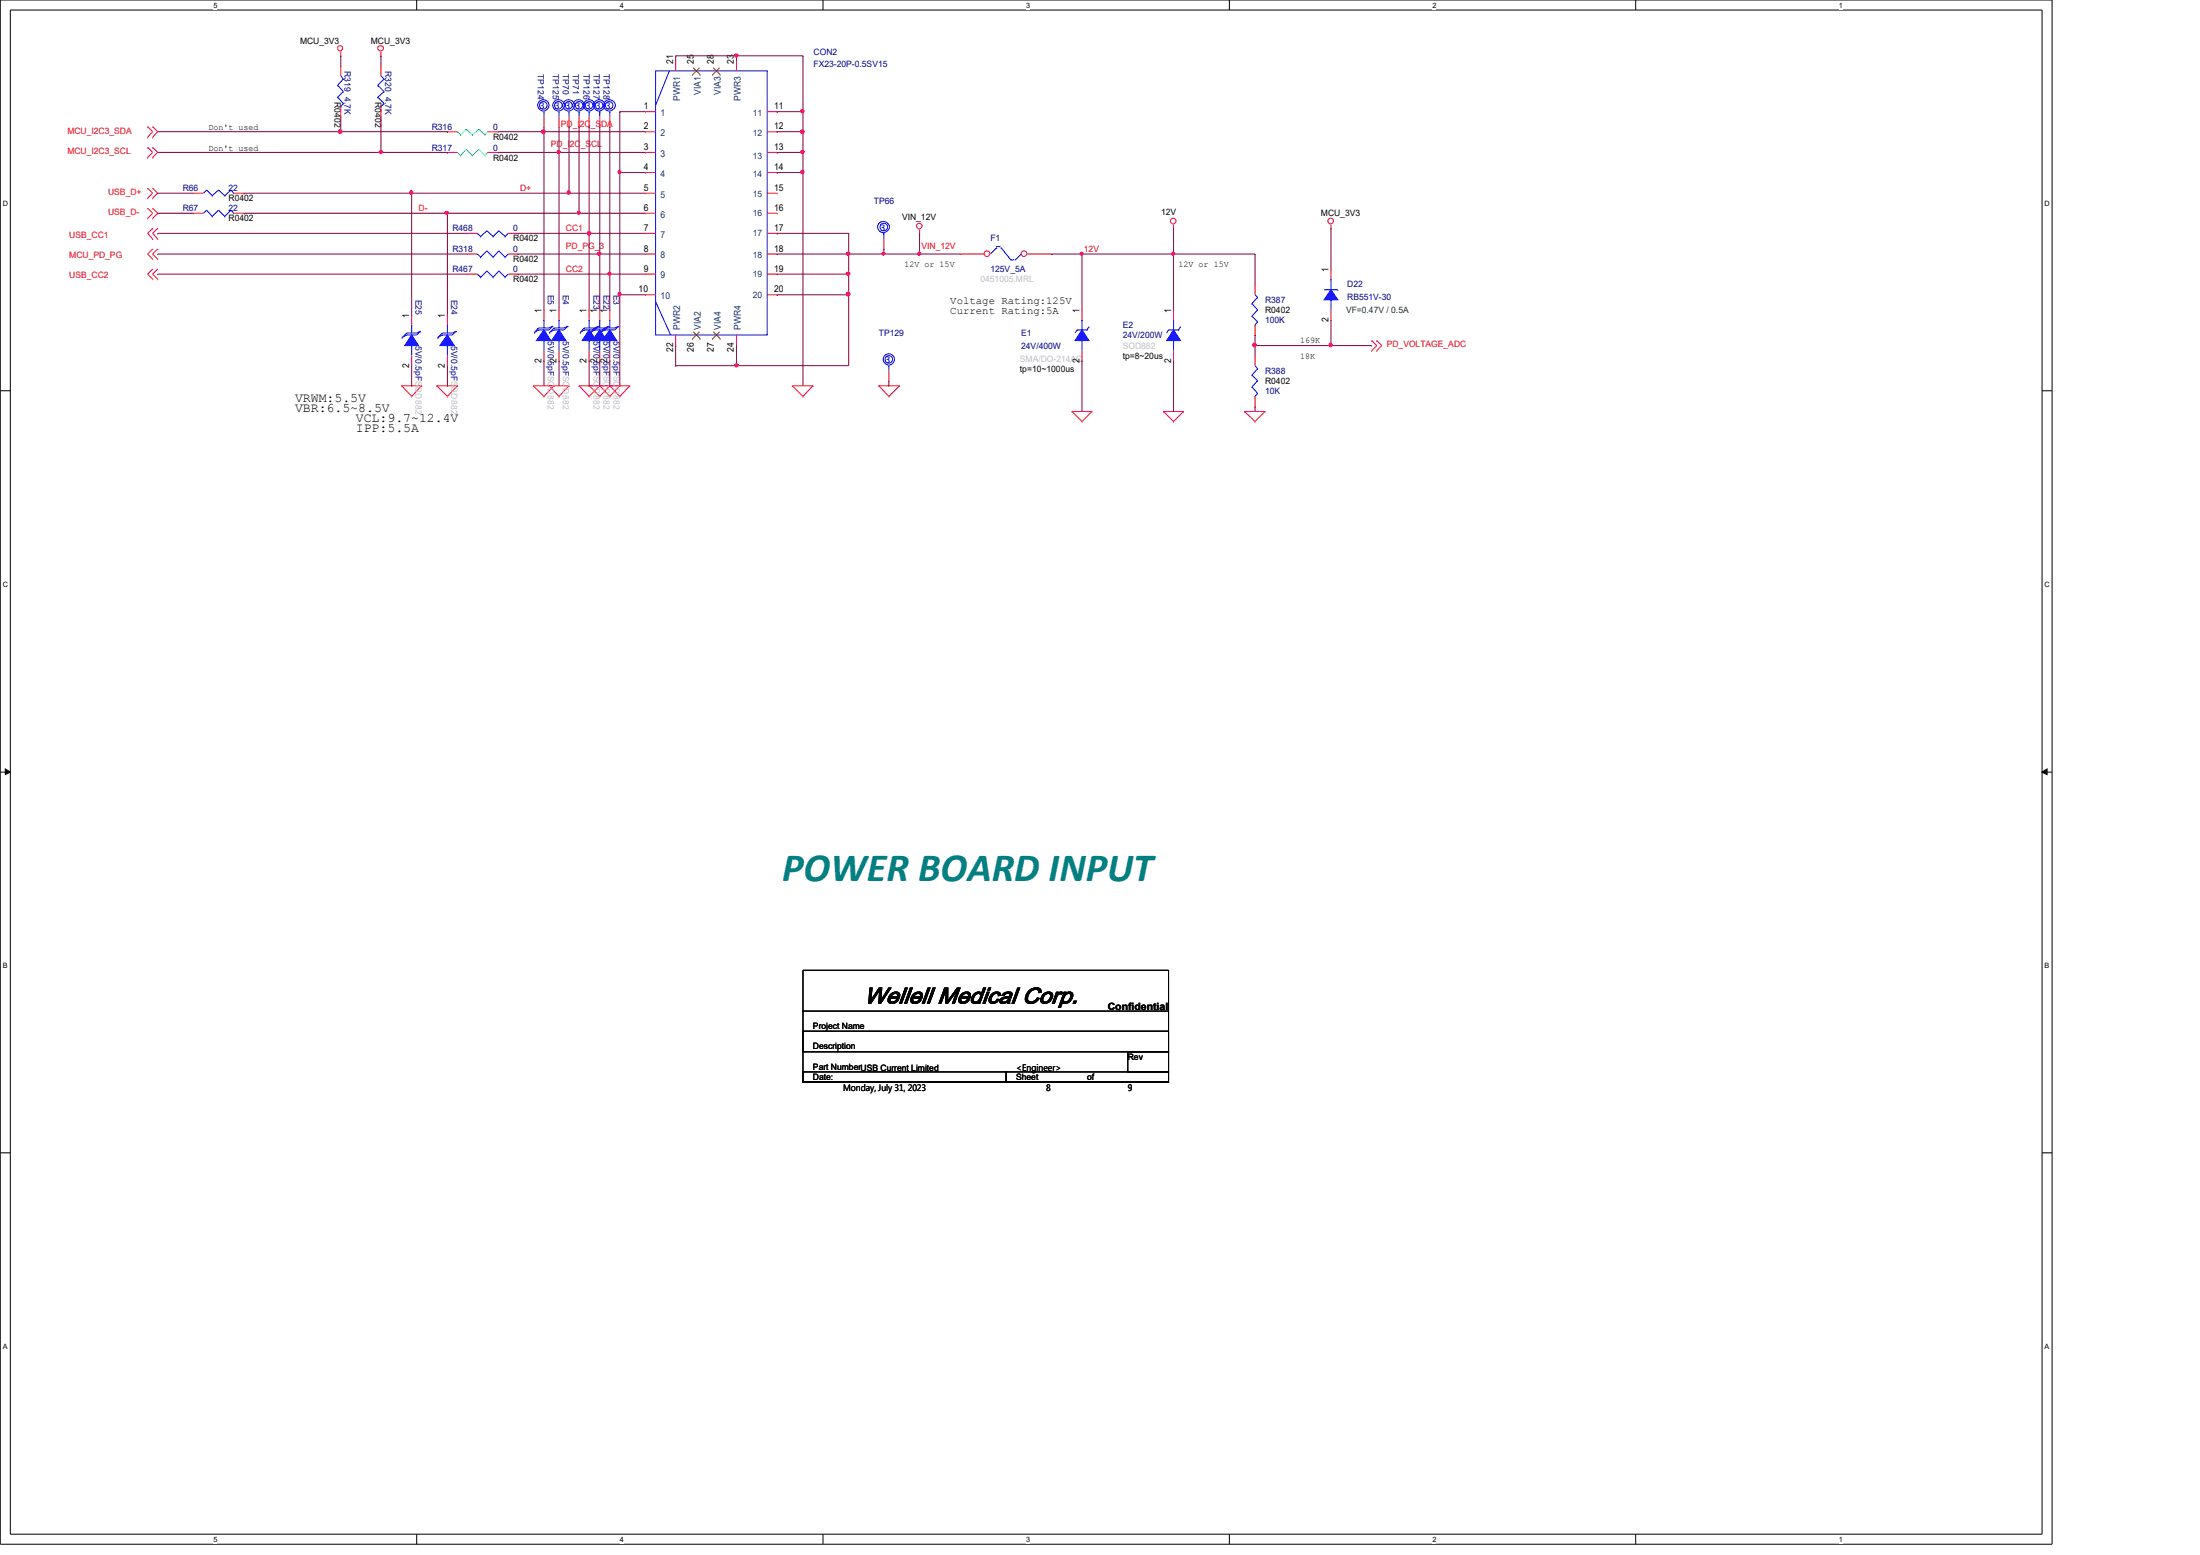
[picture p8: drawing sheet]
<svg xmlns="http://www.w3.org/2000/svg" width="297mm" height="210mm" viewBox="0 0 297 210" stroke-linecap="round" stroke-linejoin="round" font-family="sans-serif">
<path d="M0 0h277.1v208.4h-277.1zM1.4 1.4h274.3v205.7h-274.3z" fill="none" stroke="#000" stroke-width=".14"/>
<g fill="#fff">
<path d="M28.8 .2h.5v1.1h-.5z"/>
<path d="M28.8 207.3h.5v1.1h-.5z"/>
</g>
<path d="M56.3 0v1.4M56.3 207.1v1.3" fill="none" stroke="#000" stroke-width=".14"/>
<g fill="#fff">
<path d="M83.7 .2h.5v1.1h-.5z"/>
<path d="M83.7 207.3h.5v1.1h-.5z"/>
</g>
<path d="M111.1 0v1.4M111.1 207.1v1.3" fill="none" stroke="#000" stroke-width=".14"/>
<g fill="#fff">
<path d="M138.6 .2h.5v1.1h-.5z"/>
<path d="M138.6 207.3h.5v1.1h-.5z"/>
</g>
<path d="M166 0v1.4M166 207.1v1.3" fill="none" stroke="#000" stroke-width=".14"/>
<g fill="#fff">
<path d="M193.4 .2h.5v1.1h-.5z"/>
<path d="M193.4 207.3h.5v1.1h-.5z"/>
</g>
<path d="M220.8 0v1.4M220.8 207.1v1.3" fill="none" stroke="#000" stroke-width=".14"/>
<g fill="#fff">
<path d="M248.3 .2h.5v1.1h-.5z"/>
<path d="M248.3 207.3h.5v1.1h-.5z"/>
<path d="M.4 27h.6v1.1h-.6z"/>
<path d="M276.1 27h.5v1.1h-.5z"/>
<path d="M.4 78.4h.6v1.1h-.6z"/>
<path d="M276.1 78.4h.5v1.1h-.5z"/>
</g>
<path d="M0 52.7h1.4M275.7 52.7h1.4" fill="none" stroke="#000" stroke-width=".14"/>
<g fill="#fff">
<path d="M.4 129.9h.6v1.1h-.6z"/>
<path d="M276.1 129.9h.5v1.1h-.5z"/>
</g>
<path d="M0 104.2h1.4M.7 103.8l.7 .4-.7 .4zM275.7 104.2l.7-.4v.8zM275.7 104.2h1.4" fill="none" stroke="#000" stroke-width=".14"/>
<path d="M.7 103.8l.7 .4-.7 .4zM275.7 104.2l.7-.4v.8z" fill="#000"/>
<g fill="#fff">
<path d="M.4 181.3h.6v1.1h-.6z"/>
<path d="M276.1 181.3h.5v1.1h-.5z"/>
</g>
<g fill="none" stroke="#000" stroke-width=".14">
<path d="M108.4 139.2h49.4v2.8h-49.4zM108.4 136.5h.1M108.4 136.5h49.4M157.8 131h.1M157.8 131h-49.4v15M157.8 131v15M0 155.6h1.4M108.4 144.7h27.4v1.3h-27.4zM108.4 146h.1M108.4 146h49.4M135.8 144.7h22v1.3h-22zM152.3 142h5.5v2.7h-5.5z"/>
<path d="M157.8 146h.1M275.7 155.6h1.4"/>
</g>
<g fill="none" stroke="#f00" stroke-width=".14">
<path d="M19.9 19.9h.1M19.9 17.1h.1M19.9 18.5h.1M19.9 19.9l.7 .7-.7 .7M19.9 17.1l.7 .7-.7 .7M20.6 19.9h.1M20.6 18.5h.1M20.6 17.1h.1M20.6 19.9l.7 .7-.7 .7M20.6 17.1l.7 .7-.7 .7M46 7.5h.1M46 6.9v.6"/>
<path d="M51.4 7.5h.1M51.4 6.9v.6M19.9 25.4h.1M19.9 26.8h.1M19.9 28.1h.1M19.9 29.5h.1M19.9 21.3h.1M19.9 25.4l.7 .7-.7 .7M19.9 28.1l.7 .7-.7 .7M20.6 26.8h.1M20.6 25.4h.1M20.6 29.5h.1"/>
<path d="M20.6 28.1h.1M20.6 21.3h.1M20.6 33.6h.1M20.6 35h.1M20.6 30.8h.1M20.6 32.3h.1M20.6 36.3h.1M20.6 37.7h.1M20.6 25.4l.7 .7-.7 .7M20.6 28.1l.7 .7-.7 .7M20.6 33.6l-.7 .7 .7 .7M20.6 30.8l-.7 .7 .7 .8"/>
<path d="M20.6 36.3l-.7 .7 .7 .7M21.3 33.6h.1M21.3 35h.1M21.3 30.8h.1M21.3 32.3h.1M21.3 36.3h.1M21.3 37.7h.1M21.3 33.6l-.7 .7 .7 .7M21.3 30.8l-.7 .7 .7 .8M21.3 36.3l-.7 .7 .7 .7M26.1 28.8h.1M26.1 28.8h1.4"/>
<path d="M31.5 28.8h1.5M33 28.8h.1M63.1 31.5h.1M63.1 31.5h1.4M68.6 31.5h1.4M70 31.5h.1M124.2 31.5h.1M124.2 31v.5M158.5 30.8h.1M158.5 30.3v.5M179.7 30.8h.1M179.7 30.3v.5"/>
<path d="M54.2 52.1h.1M54.2 52.1h2.7M54.2 52.1l1.4 1.4M55.6 53.5h.1M56.9 52.1h.1M56.9 52.1l-1.3 1.4M59 52.1h.1M59 52.1h2.8M59 52.1l1.4 1.4M60.4 53.5h.1M61.8 52.1h.1M61.8 52.1l-1.4 1.4"/>
<path d="M72 52.1h.1M72 52.1h4.8M72 52.1l1.4 1.4M73.4 53.5h.1M74.1 52.1h.1M74.1 52.1l1.4 1.4M74.8 52.1h.1M74.8 52.1l-1.4 1.4M75.5 53.5h.1M76.8 52.1h.1M76.8 52.1l-1.3 1.4M78.2 52.1h.1"/>
<path d="M78.2 52.1h6.8M78.2 52.1l1.3 1.4M79.5 52.1h.1M79.5 53.5h.1M79.5 52.1l1.5 1.4M81 52.1h.1M81 53.5h.1M81 52.1l1.3 1.4M81 52.1l-1.5 1.4M82.3 52.1h.1M82.3 53.5h.1M82.3 52.1l1.4 1.4"/>
<path d="M82.3 52.1l-1.3 1.4M83.7 53.5h.1M83.7 52.1h.1M83.7 52.1l-1.4 1.4M85 52.1h.1M85 52.1l-1.3 1.4M107 52.1h.1M107 52.1h2.8M107 52.1l1.4 1.4M108.4 53.5h.1M109.8 52.1h.1M109.8 52.1l-1.4 1.4"/>
<path d="M118.7 52.1h.1M118.7 52.1h2.8M118.7 52.1l1.3 1.4M120 53.5h.1M121.5 52.1h.1M121.5 52.1l-1.5 1.4M144.7 55.5h.1M144.7 55.5h2.7M144.7 55.5l1.4 1.4M146.1 56.9h.1M147.4 55.5h.1M147.4 55.5l-1.3 1.4"/>
<path d="M157.1 55.5h.1M157.1 55.5h2.7M157.1 55.5l1.4 1.4M158.5 56.9h.1M159.8 55.5h.1M159.8 55.5l-1.3 1.4M168 55.5h.1M168 55.5h2.8M168 55.5l1.5 1.4M169.5 56.9h.1M170.8 55.5h.1M170.8 55.5l-1.3 1.4"/>
<path d="M185.2 47.3h.1M185.2 46h.1M185.2 46l.7 .7-.7 .6M185.9 47.3h.1M185.9 46h.1M185.9 46l.7 .7-.7 .6"/>
<circle cx="45.9" cy="6.5" r=".35"/>
<circle cx="51.4" cy="6.5" r=".37"/>
<circle cx="124.1" cy="30.5" r=".38"/>
<circle cx="158.4" cy="29.8" r=".38"/>
<circle cx="179.7" cy="29.8" r=".38"/>
</g>
<g fill="none" stroke="#00f" stroke-width=".14">
<path d="M27.9 28.4h.1M27.9 28.4l-.4 .4M27.9 28.4l.8 .8M28.7 29.2h.1M29.5 28.4h.1M29.5 28.4l-.8 .8M29.5 28.4l.8 .8M30.3 29.2h.1M31.2 28.4h.1M31.2 28.4l-.9 .8M31.2 28.4l.3 .4M31.5 28.8h.1"/>
<path d="M64.5 31.5h.1M64.5 31.5l.4 .4M64.9 31.9h.1M65.7 31.2h.1M65.7 31.2l.9 .7M65.7 31.2l-.8 .7M66.6 31.9h.1M67.3 31.2h.1M67.3 31.2l.9 .7M67.3 31.2l-.7 .7M68.2 31.9h.1M68.6 31.5l-.4 .4"/>
<path d="M55.6 46.7h.1M55.6 46.7v1.3"/>
</g>
<path d="M55.6 45.2l.9 1.5h-1.9z" fill-rule="evenodd" fill="#00f"/>
<g fill="none" stroke="#00f" stroke-width=".14">
<path d="M75.5 15.1h.1M75.5 15.1v.6M54.3 45.6h.1M54.9 45.2h.1M54.9 45h.1M54.9 45.2l-.6 .4M54.9 45l-.6 .6M55.6 45.2l.9 1.5h-1.9zM55.6 43.9h.1M55.6 43.9v1.1M56.8 44.7h.1M56.8 44.7l-.5 .5h-1.4"/>
<path d="M56.8 44.7l-.5 .3h-1.4M157.8 44.5h.1M157.8 44.5l-.3 .5M157.8 44.5h1.3M158.5 46h.1M158.5 43.2h.1M158.5 43.2v1.3M158.5 46v1.3M159.1 44.5h.1M159.4 44.1h.1M159.4 44.1l-.3 .4"/>
<circle cx="75.4" cy="14.2" r=".52"/>
<circle cx="75.5" cy="14.2" r=".79"/>
</g>
<path d="M75.5 17.1h.1M75.5 15.7v1.4M55.6 49.4h.1M55.6 42.5h.1M55.6 42.5v1.4M55.6 48v1.4" fill="none" stroke="#f00" stroke-width=".14"/>
<path d="M158.5 44.5l.9 1.5h-1.9z" fill-rule="evenodd" fill="#00f"/>
<g fill="none" stroke="#00f" stroke-width=".14">
<path d="M88.5 9.6h15.1v35.6h-15.1zM88.5 14.2h.1M90.4 9.6l-1.9 4.6M134.5 33.4l.2-.1 .4 .1M134.6 33.4h.1M134.6 33.4l-.9 .9M135.2 33.4h.1M135.2 33.4l1.3 1.7M136.5 35l.2 .1 .2-.1M137.9 34.3h.1M137.9 34.3l-.9 .8M169.5 39.8l.3 .3"/>
<path d="M88.5 40.7h.1M88.5 40.7l2 4.5M158.5 44.5l.9 1.5h-1.9zM169 41h.1M169 42.7h.1M169 41l.8 .8M169 42.7l.8 .7M169.5 43.9h.1M169.8 40.1h.1M169.8 41.8h.1M169.8 43.4h.1M169.8 40.1l-.8 .9"/>
<path d="M169.8 41.8l-.8 .9M169.8 43.4l-.3 .5"/>
</g>
<g fill="none" stroke="#f00" stroke-width=".14">
<path d="M87.2 17.8h.1M87.2 15.1h.1M87.2 17.8h1.3M87.2 15.1h1.3M91.2 8.2h.1M91.2 8.2v1.4M94 9.6h.1M96.7 9.6h.1M99.4 8.2h.1M99.4 8.2v1.4M103.6 17.8h1.3M103.6 15.1h1.3"/>
<path d="M104.9 17.8h.1M104.9 15.1h.1M87.2 39.8h.1M87.2 37h.1M87.2 34.3h.1M87.2 31.5h.1M87.2 28.8h.1M87.2 26.1h.1M87.2 23.3h.1M87.2 20.6h.1M87.2 39.8h1.3M87.2 37h1.3"/>
<path d="M87.2 34.3h1.3M87.2 31.5h1.3M87.2 28.8h1.3M87.2 26.1h1.3M87.2 23.3h1.3M87.2 20.6h1.3M103.6 39.8h1.3M103.6 37h1.3M103.6 34.3h1.3M103.6 31.5h1.3M103.6 28.8h1.3M103.6 26.1h1.3"/>
<path d="M103.6 23.3h1.3M103.6 20.6h1.3M104.9 39.8h.1M104.9 37h.1M104.9 34.3h.1M104.9 31.5h.1M104.9 28.8h.1M104.9 26.1h.1M104.9 23.3h.1M104.9 20.6h.1M169.5 38.4h.1M169.5 38.4v1.4"/>
<path d="M91.2 46.7h.1M91.2 45.2v1.5M94 45.2h.1M96.7 45.2h.1M99.4 46.7h.1M99.4 45.2v1.5M158.5 48.7h.1M158.5 41.8h.1M158.5 41.8v1.4M158.5 47.3v1.4M169.5 45.2h.1M169.5 43.9v1.3"/>
</g>
<g fill="none" stroke="#804000" stroke-width=".14">
<path d="M93.5 10.1h.1M93.6 9.1l.9 1M94.4 9.1l-.9 1M94.5 10.1h.1M96.2 10.1h.1M96.3 9.1l.9 1M97.2 9.1l-1 1M97.2 10.1h.1M93.5 45.7h.1M93.6 44.8l.9 .9M94.4 44.8l-.9 .9M94.5 45.7h.1"/>
<path d="M96.2 45.7h.1M96.3 44.8l.9 .9M97.2 44.8l-1 .9M97.2 45.7h.1"/>
</g>
<circle cx="133.3" cy="34.2" r=".38" fill="#fff"/>
<g fill="none" stroke="#f00" stroke-width=".14">
<path d="M129.7 34.3h.1M129.7 34.3h3.2"/>
<circle cx="133.3" cy="34.2" r=".38"/>
</g>
<circle cx="138.3" cy="34.2" r=".38" fill="#fff"/>
<g fill="none" stroke="#f00" stroke-width=".14">
<path d="M46 8.9h.1M46 15.7h.1M46 8.9v1.3M46 14.4v1.3M76.8 17.1h.1M76.8 15.7v1.4M26.1 26.1h.1M26.1 26.1h1.4M31.5 26.1h1.5M33 26.1h.1M60.4 20.6h.1M60.4 20.6h1.4"/>
<path d="M65.8 20.6h1.5M67.3 20.6h.1M138.7 34.3h3.3M142 34.3h.1M169.5 48h.1M169.5 54.9h.1M169.5 48v1.4M169.5 53.5v1.4"/>
<circle cx="138.3" cy="34.2" r=".38"/>
</g>
<path d="M61.8 20.6h.1M61.8 20.6l.4 .4M62.2 21h.1M62.9 20.2h.1M62.9 20.2l.9 .8M62.9 20.2l-.7 .8M63.8 21h.1M64.6 20.2h.1M64.6 20.2l.9 .8M64.6 20.2l-.8 .8M65.5 21h.1M65.8 20.6l-.3 .4" fill="none" stroke="#00ff80" stroke-width=".14"/>
<g fill="none" stroke="#00f" stroke-width=".14">
<path d="M45.6 11.5h.1M45.6 13.1h.1M45.6 11.5l.8 .9M45.6 13.1l.8 .9M46 14.4h.1M46 10.2l.4 .5M46.4 10.7h.1M46.4 12.4h.1M46.4 14h.1M46.4 10.7l-.8 .8M46.4 12.4l-.8 .7M46.4 14l-.4 .4"/>
<path d="M76.8 15.1h.1M76.8 15.1v.6M27.9 25.7h.1M27.9 25.7l-.4 .4M27.9 25.7l.8 .7M28.7 26.4h.1M29.5 25.7h.1M29.5 25.7l-.8 .7M29.5 25.7l.8 .7M30.3 26.4h.1M31.2 25.7h.1M31.2 25.7l-.9 .7"/>
<path d="M31.2 25.7l.3 .4M31.5 26.1h.1M178.8 39.1h1.8M179.7 37.7h.1M179.7 37.7v1.4M180.6 39.1h.1M169 50.6h.1M169 52.2h.1M169 50.6l.8 .8M169 52.2l.8 .9M169.5 53.5h.1M169.5 49.4l.3 .4"/>
<path d="M169.8 49.8h.1M169.8 51.4h.1M169.8 53.1h.1M169.8 49.8l-.8 .8M169.8 51.4l-.8 .8M169.8 53.1l-.3 .4M179.7 40.5h.1M179.7 40.5v1.3"/>
<circle cx="76.8" cy="14.2" r=".5"/>
<circle cx="76.8" cy="14.2" r=".79"/>
</g>
<path d="M179.7 39.1l.9 1.4h-1.8z" fill-rule="evenodd" fill="#00f"/>
<path d="M179.7 39.1l.9 1.4h-1.8zM82.3 46h.1M82.3 46v1.3" fill="none" stroke="#00f" stroke-width=".14"/>
<path d="M179.7 36.3h.1M179.7 36.3v1.4M179.7 43.2h.1M179.7 41.8v1.4" fill="none" stroke="#f00" stroke-width=".14"/>
<path d="M82.3 44.5l1 1.5h-2z" fill-rule="evenodd" fill="#00f"/>
<g fill="none" stroke="#00f" stroke-width=".14">
<path d="M79.5 15.1h.1M79.5 15.1v.6M73.4 46h.1M73.4 46v1.3M81.1 44.9h.1M81.7 44.5h.1M81.7 44.3h.1M81.7 44.5l-.6 .4M81.7 44.3l-.6 .6M82.3 44.5l1 1.5h-2zM82.3 43.2h.1M82.3 43.2v1.1"/>
<path d="M83.5 44h.1M83.5 44l-.5 .5h-1.3M83.5 44l-.5 .3h-1.3M120 49.4h.1M120 49.4v.6"/>
<circle cx="79.5" cy="14.2" r=".52"/>
<circle cx="79.5" cy="14.2" r=".75"/>
<circle cx="120" cy="48.5" r=".52"/>
<circle cx="120" cy="48.5" r=".75"/>
</g>
<path d="M79.5 17.1h.1M79.5 15.7v1.4M82.3 48.7h.1M82.3 41.8h.1M82.3 41.8v1.4M82.3 47.3v1.4M120 51.4h.1M120 50v1.4" fill="none" stroke="#f00" stroke-width=".14"/>
<path d="M73.4 44.5l1 1.5h-2z" fill-rule="evenodd" fill="#00f"/>
<g fill="none" stroke="#00f" stroke-width=".14">
<path d="M60.4 46.7h.1M60.4 46.7v1.3M72.2 44.9h.1M72.7 44.5h.1M72.7 44.3h.1M72.7 44.5l-.5 .4M72.7 44.3l-.5 .6M73.4 44.5l1 1.5h-2zM73.4 43.2h.1M73.4 43.2v1.1M74.6 44h.1M74.6 44l-.5 .5h-1.4"/>
<path d="M74.6 44l-.5 .3h-1.4"/>
</g>
<path d="M73.4 48.7h.1M73.4 41.8h.1M73.4 41.8v1.4M73.4 47.3v1.4" fill="none" stroke="#f00" stroke-width=".14"/>
<path d="M60.4 45.2l.9 1.5h-1.9z" fill-rule="evenodd" fill="#00f"/>
<g fill="none" stroke="#00f" stroke-width=".14">
<path d="M78.2 15.1h.1M78.2 15.1v.6M59.1 45.6h.1M59.7 45.2h.1M59.7 45h.1M59.7 45.2l-.6 .4M59.7 45l-.6 .6M60.4 45.2l.9 1.5h-1.9zM60.4 43.9h.1M60.4 43.9v1.1M61.6 44.7h.1M61.6 44.7l-.5 .5h-1.4"/>
<path d="M61.6 44.7l-.5 .3h-1.4M81 46h.1M81 46v1.3"/>
<circle cx="78.2" cy="14.2" r=".79"/>
<circle cx="78.2" cy="14.2" r=".52"/>
</g>
<path d="M78.2 17.1h.1M78.2 15.7v1.4M60.4 49.4h.1M60.4 42.5h.1M60.4 42.5v1.4M60.4 48v1.4" fill="none" stroke="#f00" stroke-width=".14"/>
<path d="M81 44.5l.9 1.5h-1.9z" fill-rule="evenodd" fill="#00f"/>
<g fill="none" stroke="#00f" stroke-width=".14">
<path d="M119.3 31.5h.1M119.3 31.5v.8M75.5 46h.1M75.5 46v1.3M79.7 44.9h.1M80.3 44.5h.1M80.3 44.3h.1M80.3 44.5l-.6 .4M80.3 44.3l-.6 .6M81 44.5l.9 1.5h-1.9zM81 43.2h.1M81 43.2v1.1"/>
<path d="M82.2 44h.1M82.2 44l-.5 .5h-1.4M82.2 44l-.5 .3h-1.4"/>
<circle cx="119.3" cy="30.6" r=".79"/>
<circle cx="119.3" cy="30.6" r=".52"/>
</g>
<path d="M119.3 33.6h.1M119.3 32.3v1.3M81 48.7h.1M81 41.8h.1M81 41.8v1.4M81 47.3v1.4" fill="none" stroke="#f00" stroke-width=".14"/>
<path d="M75.5 44.5l.9 1.5h-1.9z" fill-rule="evenodd" fill="#00f"/>
<g fill="none" stroke="#00f" stroke-width=".14">
<path d="M51 11.5h.1M51 13.1h.1M51 11.5l.9 .9M51 13.1l.9 .9M51.4 14.4h.1M51.4 10.2l.5 .5M51.9 10.7h.1M51.9 12.4h.1M51.9 14h.1M51.9 10.7l-.9 .8M51.9 12.4l-.9 .7M51.9 14l-.5 .4"/>
<path d="M81 15.1h.1M81 15.1v.6M82.3 15.1h.1M82.3 15.1v.6M64.5 37h.1M64.5 34.3h.1M64.5 37l.4 .4M64.5 34.3l.4 .4M64.9 37.4h.1M64.9 34.7h.1M65.7 36.6h.1M65.7 33.9h.1"/>
<path d="M65.7 36.6l.9 .8M65.7 36.6l-.8 .8M65.7 33.9l.9 .8M65.7 33.9l-.8 .8M66.6 37.4h.1M66.6 34.7h.1M67.3 36.6h.1M67.3 33.9h.1M67.3 36.6l.9 .8M67.3 36.6l-.7 .8M67.3 33.9l.9 .8M67.3 33.9l-.7 .8"/>
<path d="M68.2 37.4h.1M68.2 34.7h.1M68.6 37l-.4 .4M68.6 34.3l-.4 .4M74.2 44.9h.1M74.8 44.5h.1M74.8 44.3h.1M74.8 44.5l-.6 .4M74.8 44.3l-.6 .6M75.5 44.5l.9 1.5h-1.9zM75.5 43.2h.1M75.5 43.2v1.1"/>
<path d="M76.7 44h.1M76.7 44l-.5 .5h-1.4M76.7 44l-.5 .3h-1.4M145.4 44.5h.1M145.4 44.5h1.4M145.4 44.5l-.2 .5M146.1 46h.1M146.1 43.2h.1M146.1 43.2v1.3M146.1 46v1.3M146.8 44.5h.1M147 44.1h.1"/>
<path d="M147 44.1l-.2 .4"/>
<circle cx="80.9" cy="14.2" r=".52"/>
<circle cx="80.9" cy="14.2" r=".75"/>
<circle cx="82.2" cy="14.2" r=".52"/>
<circle cx="82.3" cy="14.2" r=".79"/>
</g>
<g fill="none" stroke="#f00" stroke-width=".14">
<path d="M51.4 8.9h.1M51.4 15.7h.1M51.4 8.9v1.3M51.4 14.4v1.3M60.4 17.8h.1M60.4 17.8h1.4M65.8 17.8h1.5M67.3 17.8h.1M81 17.1h.1M81 15.7v1.4M82.3 17.1h.1M82.3 15.7v1.4"/>
<path d="M63.1 37h.1M63.1 34.3h.1M63.1 37h1.4M63.1 34.3h1.4M68.6 37h1.4M68.6 34.3h1.4M70 37h.1M70 34.3h.1M75.5 48.7h.1M75.5 41.8h.1M75.5 41.8v1.4M75.5 47.3v1.4"/>
</g>
<path d="M61.8 17.8h.1M61.8 17.8l.4 .4M62.2 18.2h.1M62.9 17.4h.1M62.9 17.4l.9 .8M62.9 17.4l-.7 .8M63.8 18.2h.1M64.6 17.4h.1M64.6 17.4l.9 .8M64.6 17.4l-.8 .8M65.5 18.2h.1M65.8 17.8l-.3 .4" fill="none" stroke="#00ff80" stroke-width=".14"/>
<path d="M146.1 44.5l.9 1.5h-1.8z" fill-rule="evenodd" fill="#00f"/>
<g fill="none" stroke="#00f" stroke-width=".14">
<path d="M73.4 15.1h.1M73.4 15.1v.6M79.5 46h.1M79.5 46v1.3M146.1 44.5l.9 1.5h-1.8z"/>
<circle cx="73.3" cy="14.2" r=".52"/>
<circle cx="73.4" cy="14.2" r=".75"/>
</g>
<path d="M73.4 17.1h.1M73.4 15.7v1.4M146.1 48.7h.1M146.1 41.8h.1M146.1 41.8v1.4M146.1 47.3v1.4" fill="none" stroke="#f00" stroke-width=".14"/>
<path d="M79.5 44.5l1.1 1.5h-2z" fill-rule="evenodd" fill="#00f"/>
<path d="M78.4 44.9h.1M78.9 44.5h.1M78.9 44.3h.1M78.9 44.5l-.5 .4M78.9 44.3l-.5 .6M79.5 44.5l1.1 1.5h-2zM79.5 43.2h.1M79.5 43.2v1.1M80.8 44h.1M80.8 44l-.5 .5h-1.4M80.8 44l-.5 .3h-1.4" fill="none" stroke="#00f" stroke-width=".14"/>
<path d="M79.5 48.7h.1M79.5 41.8h.1M79.5 41.8v1.4M79.5 47.3v1.4" fill="none" stroke="#f00" stroke-width=".14"/>
<g fill="none" stroke="#800040" stroke-width=".14">
<path d="M83.7 15.1h.1M83.7 15.1v24.7M83.7 15.1h3.5M21.3 26.1h.1M21.3 28.8h.1M21.3 26.1h4.8M21.3 28.8h4.8M33 26.1h.1M33 28.8h.1M33 26.1h22.6M33 28.8h27.4M83.7 23.3h.1"/>
<path d="M83.7 23.3h3.5"/>
</g>
<path d="M83.5 39.5h.3l.1 .2-.3 .3-.2-.3z" fill-rule="evenodd" fill="#f0f"/>
<path d="M83.5 39.5h.3l.1 .2-.3 .3-.2-.3z" fill="none" stroke="#f0f" stroke-width=".14"/>
<path d="M83.5 23.1h.3l.1 .1-.1 .2-.2 .1-.1-.1z" fill-rule="evenodd" fill="#f0f"/>
<path d="M83.5 23.1h.3l.1 .1-.1 .2-.2 .1-.1-.1z" fill="none" stroke="#f0f" stroke-width=".14"/>
<path d="M70 34.3h.1M70 34.3h11M83.7 39.8h.1M83.7 39.8h3.5M83.7 39.8v12.3" fill="none" stroke="#800040" stroke-width=".14"/>
<path d="M80.7 34.1l.2-.1 .2 .2-.2 .3-.2-.1z" fill-rule="evenodd" fill="#f0f"/>
<path d="M80.7 34.1l.2-.1 .2 .2-.2 .3-.2-.1z" fill="none" stroke="#f0f" stroke-width=".14"/>
<path d="M104.9 15.1h.1M104.9 15.1h3.5" fill="none" stroke="#800040" stroke-width=".14"/>
<path d="M108.1 14.9l.2-.1 .3 .2-.3 .2-.2-.1z" fill-rule="evenodd" fill="#f0f"/>
<path d="M108.1 14.9l.2-.1 .3 .2-.3 .2-.2-.1z" fill="none" stroke="#f0f" stroke-width=".14"/>
<path d="M104.9 17.8h.1M108.4 15.1h.1M108.4 15.1v2.7h-3.5" fill="none" stroke="#800040" stroke-width=".14"/>
<path d="M108.1 17.6l.2-.1 .3 .3-.3 .2-.2-.1z" fill-rule="evenodd" fill="#f0f"/>
<path d="M108.1 17.6l.2-.1 .3 .3-.3 .2-.2-.1z" fill="none" stroke="#f0f" stroke-width=".14"/>
<path d="M108.4 17.8h.1M108.4 17.8v2.8h-3.5M104.9 20.6h.1" fill="none" stroke="#800040" stroke-width=".14"/>
<path d="M108.1 20.4l.2-.1 .3 .2-.3 .2-.2-.1z" fill-rule="evenodd" fill="#f0f"/>
<path d="M108.1 20.4l.2-.1 .3 .2-.3 .2-.2-.1z" fill="none" stroke="#f0f" stroke-width=".14"/>
<path d="M104.9 23.3h.1M108.4 20.6h.1M108.4 20.6v2.7h-3.5" fill="none" stroke="#800040" stroke-width=".14"/>
<path d="M108.1 23.1l.2-.1 .3 .2-.3 .3-.2-.1z" fill-rule="evenodd" fill="#f0f"/>
<path d="M108.1 23.1l.2-.1 .3 .2-.3 .3-.2-.1z" fill="none" stroke="#f0f" stroke-width=".14"/>
<path d="M104.9 34.3h.1M104.9 34.3h9.7M108.4 23.3h.1M108.4 23.3v28.8" fill="none" stroke="#800040" stroke-width=".14"/>
<path d="M114.3 34.1l.2-.1 .3 .2-.3 .3-.2-.1z" fill-rule="evenodd" fill="#f0f"/>
<path d="M114.3 34.1l.2-.1 .3 .2-.3 .3-.2-.1z" fill="none" stroke="#f0f" stroke-width=".14"/>
<path d="M104.9 37h.1M104.9 37h9.7M91.2 46.7h.1M91.2 49.4h.1M91.2 46.7v2.7M91.2 49.4h8.2" fill="none" stroke="#800040" stroke-width=".14"/>
<path d="M114.3 36.8l.2-.1 .3 .2-.3 .3-.2-.1z" fill-rule="evenodd" fill="#f0f"/>
<path d="M114.3 36.8l.2-.1 .3 .2-.3 .3-.2-.1z" fill="none" stroke="#f0f" stroke-width=".14"/>
<path d="M104.9 39.8h.1M114.6 37h.1M114.6 37v2.8h-9.7" fill="none" stroke="#800040" stroke-width=".14"/>
<path d="M114.3 39.6l.2-.1 .3 .2-.3 .3-.2-.1z" fill-rule="evenodd" fill="#f0f"/>
<path d="M114.3 39.6l.2-.1 .3 .2-.3 .3-.2-.1z" fill="none" stroke="#f0f" stroke-width=".14"/>
<path d="M114.6 39.8h.1M114.6 39.8v9.6h-15.2M99.4 46.7h.1M99.4 49.4h.1M99.4 46.7v2.7" fill="none" stroke="#800040" stroke-width=".14"/>
<path d="M99.2 49.2l.2-.1 .3 .2-.3 .2-.2-.1z" fill-rule="evenodd" fill="#f0f"/>
<path d="M99.2 49.2l.2-.1 .3 .2-.3 .2-.2-.1z" fill="none" stroke="#f0f" stroke-width=".14"/>
<path d="M91.2 7.5h.1M91.2 7.5v.7M91.2 7.5h17.2M99.4 7.5h.1M99.4 7.5v.7M108.4 7.5h.1M108.4 7.5v7.6M104.9 31.5h.1M104.9 31.5h9.7M114.6 31.5h.1M114.6 31.5v2.8" fill="none" stroke="#800040" stroke-width=".14"/>
<path d="M99.2 7.3h.2l.3 .2-.3 .2-.2-.1z" fill-rule="evenodd" fill="#f0f"/>
<path d="M99.2 7.3h.2l.3 .2-.3 .2-.2-.1z" fill="none" stroke="#f0f" stroke-width=".14"/>
<path d="M67.3 17.8h6.1M73.4 17.8h.1" fill="none" stroke="#800040" stroke-width=".14"/>
<path d="M73.1 17.6l.3-.1 .2 .3-.2 .2-.2-.1z" fill-rule="evenodd" fill="#f0f"/>
<path d="M73.1 17.6l.3-.1 .2 .3-.2 .2-.2-.1z" fill="none" stroke="#f0f" stroke-width=".14"/>
<path d="M67.3 20.6h8.2M75.5 20.6h.1" fill="none" stroke="#800040" stroke-width=".14"/>
<path d="M75.3 20.4h.3v.1v.1l-.2 .1-.1-.1z" fill-rule="evenodd" fill="#f0f"/>
<path d="M75.3 20.4h.3v.1v.1l-.2 .1-.1-.1z" fill="none" stroke="#f0f" stroke-width=".14"/>
<path d="M21.3 17.8h24.7M46 17.8h.1" fill="none" stroke="#800040" stroke-width=".14"/>
<path d="M45.7 17.6l.2-.1 .3 .3-.3 .2-.2-.1z" fill-rule="evenodd" fill="#f0f"/>
<path d="M45.7 17.6l.2-.1 .3 .3-.3 .2-.2-.1z" fill="none" stroke="#f0f" stroke-width=".14"/>
<path d="M21.3 20.6h30.1M51.4 20.6h.1" fill="none" stroke="#800040" stroke-width=".14"/>
<path d="M51.2 20.4l.2-.1 .3 .2-.3 .2-.2-.1z" fill-rule="evenodd" fill="#f0f"/>
<path d="M51.2 20.4l.2-.1 .3 .2-.3 .2-.2-.1z" fill="none" stroke="#f0f" stroke-width=".14"/>
<path d="M21.3 34.3h.1M21.3 34.3h41.8M124.2 31.5h.1M124.2 34.3h.1M124.2 34.3h5.5M124.2 31.5v2.8M142 34.3h.1M142 34.3h16.5M146.1 34.3h.1M158.5 34.3h.1M158.5 34.3v7.5" fill="none" stroke="#800040" stroke-width=".14"/>
<path d="M158.2 34.1h.3l.1 .1-.1 .2-.1 .1-.2-.1z" fill-rule="evenodd" fill="#f0f"/>
<path d="M158.2 34.1h.3l.1 .1-.1 .2-.1 .1-.2-.1z" fill="none" stroke="#f0f" stroke-width=".14"/>
<path d="M55.6 26.1h.1M55.6 26.1h21.2M146.1 48.7h.1M146.1 48.7v6.8M158.5 48.7h.1M158.5 48.7v6.8" fill="none" stroke="#800040" stroke-width=".14"/>
<path d="M76.6 25.8h.3l.1 .2-.3 .2-.1-.2z" fill-rule="evenodd" fill="#f0f"/>
<path d="M76.6 25.8h.3l.1 .2-.3 .2-.1-.2z" fill="none" stroke="#f0f" stroke-width=".14"/>
<path d="M55.4 25.8h.3v.2l-.2 .2-.2-.2z" fill-rule="evenodd" fill="#f0f"/>
<path d="M55.4 25.8h.3v.2l-.2 .2-.2-.2z" fill="none" stroke="#f0f" stroke-width=".14"/>
<path d="M146.1 34.3h.1M146.1 34.3v7.5" fill="none" stroke="#800040" stroke-width=".14"/>
<path d="M145.9 34.1h.3l.1 .1-.1 .2-.2 .1-.1-.1z" fill-rule="evenodd" fill="#f0f"/>
<path d="M145.9 34.1h.3l.1 .1-.1 .2-.2 .1-.1-.1z" fill="none" stroke="#f0f" stroke-width=".14"/>
<path d="M114.6 34.3h.1M114.6 34.3h9.6M119.3 33.6h.1M119.3 34.3h.1M119.3 33.6v.7M158.5 30.8h.1M158.5 30.8v3.5" fill="none" stroke="#800040" stroke-width=".14"/>
<path d="M124 34.1h.2l.1 .1-.1 .2-.1 .1-.1-.1z" fill-rule="evenodd" fill="#f0f"/>
<path d="M124 34.1h.2l.1 .1-.1 .2-.1 .1-.1-.1z" fill="none" stroke="#f0f" stroke-width=".14"/>
<path d="M119.1 34.1h.3l.1 .1-.1 .2-.2 .1-.1-.1z" fill-rule="evenodd" fill="#f0f"/>
<path d="M119.1 34.1h.3l.1 .1-.1 .2-.2 .1-.1-.1z" fill="none" stroke="#f0f" stroke-width=".14"/>
<g fill="none" stroke="#800040" stroke-width=".14">
<path d="M73.4 17.8h.1M73.4 17.8h13.8M60.4 28.8h.1M60.4 28.8v13.7M60.4 28.8h17.8M75.5 20.6h.1M75.5 20.6h11.7M73.4 48.7h.1M73.4 48.7v3.4M75.5 48.7h.1M75.5 48.7v3.4M82.3 48.7h.1"/>
<path d="M82.3 48.7v3.4"/>
</g>
<path d="M78 28.6h.3l.1 .1-.1 .2-.2 .1-.1-.1z" fill-rule="evenodd" fill="#f0f"/>
<path d="M78 28.6h.3l.1 .1-.1 .2-.2 .1-.1-.1z" fill="none" stroke="#f0f" stroke-width=".14"/>
<path d="M60.1 28.6l.2-.1 .3 .2-.3 .3-.2-.1z" fill-rule="evenodd" fill="#f0f"/>
<path d="M60.1 28.6l.2-.1 .3 .2-.3 .3-.2-.1z" fill="none" stroke="#f0f" stroke-width=".14"/>
<path d="M55.6 26.1h.1M55.6 26.1v16.4M158.5 34.3h.1M158.5 34.3h11M169.5 34.3h.1M169.5 34.3v4.1M169.5 54.9h.1M169.5 45.2h.1M169.5 45.2v1.5h10.2M169.5 54.9v.6M179.7 46.7h.1" fill="none" stroke="#800040" stroke-width=".14"/>
<path d="M169.1 46.4l.3-.1 .2 .3-.2 .2-.2-.1z" fill-rule="evenodd" fill="#f0f"/>
<path d="M169.1 46.4l.3-.1 .2 .3-.2 .2-.2-.1z" fill="none" stroke="#f0f" stroke-width=".14"/>
<path d="M179.5 46.4h.3l.1 .2-.3 .2-.2-.2z" fill-rule="evenodd" fill="#f0f"/>
<path d="M179.5 46.4h.3l.1 .2-.3 .2-.2-.2z" fill="none" stroke="#f0f" stroke-width=".14"/>
<path d="M21.3 31.5h.1M21.3 37h.1M21.3 31.5h41.8M21.3 37h41.8M70 31.5h.1M70 31.5h9.5M169.5 46.7h.1M169.5 46.7v1.3" fill="none" stroke="#800040" stroke-width=".14"/>
<path d="M79.3 31.4l.2-.2 .3 .3-.3 .2h-.1z" fill-rule="evenodd" fill="#f0f"/>
<path d="M79.3 31.4l.2-.2 .3 .3-.3 .2h-.1z" fill="none" stroke="#f0f" stroke-width=".14"/>
<path d="M70 37h.1M70 37h12.3" fill="none" stroke="#800040" stroke-width=".14"/>
<path d="M82.1 36.8h.3l.1 .1-.1 .2-.1 .1-.2-.1z" fill-rule="evenodd" fill="#f0f"/>
<path d="M82.1 36.8h.3l.1 .1-.1 .2-.1 .1-.2-.1z" fill="none" stroke="#f0f" stroke-width=".14"/>
<g fill="none" stroke="#800040" stroke-width=".14">
<path d="M46 7.5h.1M46 17.8h.1M46 7.5v1.4M46 15.7v2.1M46 17.8h14.4M51.4 7.5h.1M51.4 7.5v1.4M51.4 15.7v4.9M60.4 17.8h.1M73.4 17.8h.1M73.4 17.1v24.7M75.5 17.1v24.7"/>
<path d="M76.8 17.1h.1M76.8 17.1v9M78.2 17.1h.1M78.2 17.1v11.7M79.5 17.1h.1M79.5 17.1v24.7M81 17.1h.1M81 17.1v24.7M82.3 17.1h.1M82.3 17.1v24.7M51.4 20.6h.1M51.4 20.6h9"/>
<path d="M60.4 20.6h.1M75.5 20.6h.1M76.8 26.1h.1M76.8 26.1h10.4M78.2 28.8h.1M78.2 28.8h9M79.5 31.5h.1M79.5 31.5h7.7M81 34.3h.1M81 34.3h6.2M82.3 37h.1M82.3 37h4.9"/>
<path d="M114.6 34.3h.1M114.6 34.3v2.7M179.7 30.8h.1M179.7 30.8v5.5M55.6 52.1h.1M55.6 49.4v2.7M60.4 52.1h.1M60.4 49.4v2.7M79.5 48.7h.1M79.5 48.7v3.4M81 48.7h.1M81 48.7v3.4"/>
<path d="M120 52.1h.1M120 51.4v.7M179.7 46.7h.1M179.7 43.2v3.5M179.7 46.7h5.5M185.2 46.7h.1"/>
</g>
<path d="M83.5 39.5h.3l.1 .2-.3 .3-.2-.3z" fill-rule="evenodd" fill="#f0f"/>
<path d="M83.5 39.5h.3l.1 .2-.3 .3-.2-.3z" fill="none" stroke="#f0f" stroke-width=".14"/>
<path d="M83.5 23.1h.3l.1 .1-.1 .2-.2 .1-.1-.1z" fill-rule="evenodd" fill="#f0f"/>
<path d="M83.5 23.1h.3l.1 .1-.1 .2-.2 .1-.1-.1z" fill="none" stroke="#f0f" stroke-width=".14"/>
<path d="M80.7 34.1l.2-.1 .2 .2-.2 .3-.2-.1z" fill-rule="evenodd" fill="#f0f"/>
<path d="M80.7 34.1l.2-.1 .2 .2-.2 .3-.2-.1z" fill="none" stroke="#f0f" stroke-width=".14"/>
<path d="M108.1 14.9l.2-.1 .3 .2-.3 .2-.2-.1z" fill-rule="evenodd" fill="#f0f"/>
<path d="M108.1 14.9l.2-.1 .3 .2-.3 .2-.2-.1z" fill="none" stroke="#f0f" stroke-width=".14"/>
<path d="M108.1 17.6l.2-.1 .3 .3-.3 .2-.2-.1z" fill-rule="evenodd" fill="#f0f"/>
<path d="M108.1 17.6l.2-.1 .3 .3-.3 .2-.2-.1z" fill="none" stroke="#f0f" stroke-width=".14"/>
<path d="M108.1 20.4l.2-.1 .3 .2-.3 .2-.2-.1z" fill-rule="evenodd" fill="#f0f"/>
<path d="M108.1 20.4l.2-.1 .3 .2-.3 .2-.2-.1z" fill="none" stroke="#f0f" stroke-width=".14"/>
<path d="M108.1 23.1l.2-.1 .3 .2-.3 .3-.2-.1z" fill-rule="evenodd" fill="#f0f"/>
<path d="M108.1 23.1l.2-.1 .3 .2-.3 .3-.2-.1z" fill="none" stroke="#f0f" stroke-width=".14"/>
<path d="M114.3 34.1l.2-.1 .3 .2-.3 .3-.2-.1z" fill-rule="evenodd" fill="#f0f"/>
<path d="M114.3 34.1l.2-.1 .3 .2-.3 .3-.2-.1z" fill="none" stroke="#f0f" stroke-width=".14"/>
<path d="M114.3 36.8l.2-.1 .3 .2-.3 .3-.2-.1z" fill-rule="evenodd" fill="#f0f"/>
<path d="M114.3 36.8l.2-.1 .3 .2-.3 .3-.2-.1z" fill="none" stroke="#f0f" stroke-width=".14"/>
<path d="M114.3 39.6l.2-.1 .3 .2-.3 .3-.2-.1z" fill-rule="evenodd" fill="#f0f"/>
<path d="M114.3 39.6l.2-.1 .3 .2-.3 .3-.2-.1z" fill="none" stroke="#f0f" stroke-width=".14"/>
<path d="M99.2 49.2l.2-.1 .3 .2-.3 .2-.2-.1z" fill-rule="evenodd" fill="#f0f"/>
<path d="M99.2 49.2l.2-.1 .3 .2-.3 .2-.2-.1z" fill="none" stroke="#f0f" stroke-width=".14"/>
<path d="M99.2 7.3h.2l.3 .2-.3 .2-.2-.1z" fill-rule="evenodd" fill="#f0f"/>
<path d="M99.2 7.3h.2l.3 .2-.3 .2-.2-.1z" fill="none" stroke="#f0f" stroke-width=".14"/>
<path d="M73.1 17.6l.3-.1 .2 .3-.2 .2-.2-.1z" fill-rule="evenodd" fill="#f0f"/>
<path d="M73.1 17.6l.3-.1 .2 .3-.2 .2-.2-.1z" fill="none" stroke="#f0f" stroke-width=".14"/>
<path d="M75.3 20.4h.3v.1v.1l-.2 .1-.1-.1z" fill-rule="evenodd" fill="#f0f"/>
<path d="M75.3 20.4h.3v.1v.1l-.2 .1-.1-.1z" fill="none" stroke="#f0f" stroke-width=".14"/>
<path d="M45.7 17.6l.2-.1 .3 .3-.3 .2-.2-.1z" fill-rule="evenodd" fill="#f0f"/>
<path d="M45.7 17.6l.2-.1 .3 .3-.3 .2-.2-.1z" fill="none" stroke="#f0f" stroke-width=".14"/>
<path d="M51.2 20.4l.2-.1 .3 .2-.3 .2-.2-.1z" fill-rule="evenodd" fill="#f0f"/>
<path d="M51.2 20.4l.2-.1 .3 .2-.3 .2-.2-.1z" fill="none" stroke="#f0f" stroke-width=".14"/>
<path d="M158.2 34.1h.3l.1 .1-.1 .2-.1 .1-.2-.1z" fill-rule="evenodd" fill="#f0f"/>
<path d="M158.2 34.1h.3l.1 .1-.1 .2-.1 .1-.2-.1z" fill="none" stroke="#f0f" stroke-width=".14"/>
<path d="M76.6 25.8h.3l.1 .2-.3 .2-.1-.2z" fill-rule="evenodd" fill="#f0f"/>
<path d="M76.6 25.8h.3l.1 .2-.3 .2-.1-.2z" fill="none" stroke="#f0f" stroke-width=".14"/>
<path d="M55.4 25.8h.3v.2l-.2 .2-.2-.2z" fill-rule="evenodd" fill="#f0f"/>
<path d="M55.4 25.8h.3v.2l-.2 .2-.2-.2z" fill="none" stroke="#f0f" stroke-width=".14"/>
<path d="M145.9 34.1h.3l.1 .1-.1 .2-.2 .1-.1-.1z" fill-rule="evenodd" fill="#f0f"/>
<path d="M145.9 34.1h.3l.1 .1-.1 .2-.2 .1-.1-.1z" fill="none" stroke="#f0f" stroke-width=".14"/>
<path d="M124 34.1h.2l.1 .1-.1 .2-.1 .1-.1-.1z" fill-rule="evenodd" fill="#f0f"/>
<path d="M124 34.1h.2l.1 .1-.1 .2-.1 .1-.1-.1z" fill="none" stroke="#f0f" stroke-width=".14"/>
<path d="M119.1 34.1h.3l.1 .1-.1 .2-.2 .1-.1-.1z" fill-rule="evenodd" fill="#f0f"/>
<path d="M119.1 34.1h.3l.1 .1-.1 .2-.2 .1-.1-.1z" fill="none" stroke="#f0f" stroke-width=".14"/>
<path d="M78 28.6h.3l.1 .1-.1 .2-.2 .1-.1-.1z" fill-rule="evenodd" fill="#f0f"/>
<path d="M78 28.6h.3l.1 .1-.1 .2-.2 .1-.1-.1z" fill="none" stroke="#f0f" stroke-width=".14"/>
<path d="M60.1 28.6l.2-.1 .3 .2-.3 .3-.2-.1z" fill-rule="evenodd" fill="#f0f"/>
<path d="M60.1 28.6l.2-.1 .3 .2-.3 .3-.2-.1z" fill="none" stroke="#f0f" stroke-width=".14"/>
<path d="M169.1 46.4l.3-.1 .2 .3-.2 .2-.2-.1z" fill-rule="evenodd" fill="#f0f"/>
<path d="M169.1 46.4l.3-.1 .2 .3-.2 .2-.2-.1z" fill="none" stroke="#f0f" stroke-width=".14"/>
<path d="M179.5 46.4h.3l.1 .2-.3 .2-.2-.2z" fill-rule="evenodd" fill="#f0f"/>
<path d="M179.5 46.4h.3l.1 .2-.3 .2-.2-.2z" fill="none" stroke="#f0f" stroke-width=".14"/>
<path d="M79.3 31.4l.2-.2 .3 .3-.3 .2h-.1z" fill-rule="evenodd" fill="#f0f"/>
<path d="M79.3 31.4l.2-.2 .3 .3-.3 .2h-.1z" fill="none" stroke="#f0f" stroke-width=".14"/>
<path d="M82.1 36.8h.3l.1 .1-.1 .2-.1 .1-.2-.1z" fill-rule="evenodd" fill="#f0f"/>
<path d="M82.1 36.8h.3l.1 .1-.1 .2-.1 .1-.2-.1z" fill="none" stroke="#f0f" stroke-width=".14"/>
<text font-size="5.4" fill="#008080" x="105.6" y="119">POWER BOARD INPUT</text>
<text font-size="3.1" x="116.7" y="135.4">W ellellM ed icalC orp.</text>
<g font-size="1.8">
<text x="39.8" y="55.6">VBR:6.5~8.5V</text>
<text x="39.8" y="54.3">VRWM:5.5V</text>
<text x="48" y="58.3">IPP:5.5A</text>
<text x="48" y="57">VCL:9.7~12.4V</text>
</g>
<g font-size="1.4" fill="#00f">
<text x="72.9" y="14.6">3</text>
<text x="74.9" y="14.6">3</text>
<text x="76.3" y="14.6">3</text>
<text x="77.7" y="14.6">3</text>
<text x="79" y="14.6">3</text>
<text x="80.4" y="14.6">3</text>
<text x="81.7" y="14.6">3</text>
<text x="118.8" y="31.2">3</text>
<text x="119.5" y="48.9">3</text>
</g>
<g font-size="1.4">
<text x="128.3" y="41.1">Voltage Rating:125V</text>
<text x="128.3" y="42.4">Current Rating:5A</text>
<text x="149.6" y="136.4">Confidential</text>
</g>
<g font-size="1.3">
<text x="90.9" y="8.6" transform="rotate(-90 90.9 8.6)">21</text>
<text x="93.7" y="8.6" transform="rotate(-90 93.7 8.6)">25</text>
<text x="96.4" y="8.6" transform="rotate(-90 96.4 8.6)">28</text>
<text x="99.1" y="8.6" transform="rotate(-90 99.1 8.6)">23</text>
<text x="86.9" y="17.4">2</text>
<text x="86.9" y="14.7">1</text>
<text x="104.5" y="17.4">12</text>
<text x="104.5" y="14.7">11</text>
<text x="86.9" y="22.9">4</text>
<text x="86.9" y="20.2">3</text>
<text x="104.5" y="22.9">14</text>
<text x="104.5" y="20.2">13</text>
<text x="86.9" y="28.4">6</text>
<text x="86.9" y="25.7">5</text>
<text x="104.5" y="28.4">16</text>
<text x="104.5" y="25.7">15</text>
<text x="86.9" y="34">8</text>
<text x="86.9" y="31.2">7</text>
<text x="104.5" y="34">18</text>
<text x="104.5" y="31.2">17</text>
<text x="86.2" y="39.5">10</text>
<text x="86.9" y="36.7">9</text>
<text x="104.5" y="39.5">20</text>
<text x="104.5" y="36.7">19</text>
<text x="179.4" y="36.7" transform="rotate(-90 179.4 36.7)">1</text>
<text x="55.2" y="42.9" transform="rotate(-90 55.2 42.9)">1</text>
<text x="60.1" y="42.9" transform="rotate(-90 60.1 42.9)">1</text>
<text x="73.1" y="42.2" transform="rotate(-90 73.1 42.2)">1</text>
<text x="75.1" y="42.2" transform="rotate(-90 75.1 42.2)">1</text>
<text x="79.2" y="42.2" transform="rotate(-90 79.2 42.2)">1</text>
<text x="80.6" y="42.2" transform="rotate(-90 80.6 42.2)">1</text>
<text x="82" y="42.2" transform="rotate(-90 82 42.2)">1</text>
<text x="90.9" y="47.5" transform="rotate(-90 90.9 47.5)">22</text>
<text x="93.7" y="47.5" transform="rotate(-90 93.7 47.5)">26</text>
<text x="96.4" y="47.5" transform="rotate(-90 96.4 47.5)">27</text>
<text x="99.1" y="47.5" transform="rotate(-90 99.1 47.5)">24</text>
<text x="145.8" y="42.2" transform="rotate(-90 145.8 42.2)">1</text>
<text x="158.1" y="42.2" transform="rotate(-90 158.1 42.2)">1</text>
<text x="179.4" y="43.4" transform="rotate(-90 179.4 43.4)">2</text>
<text x="55.2" y="49.6" transform="rotate(-90 55.2 49.6)">2</text>
<text x="60.1" y="49.6" transform="rotate(-90 60.1 49.6)">2</text>
<text x="73.1" y="48.9" transform="rotate(-90 73.1 48.9)">2</text>
<text x="75.1" y="48.9" transform="rotate(-90 75.1 48.9)">2</text>
<text x="79.2" y="48.9" transform="rotate(-90 79.2 48.9)">2</text>
<text x="80.6" y="48.9" transform="rotate(-90 80.6 48.9)">2</text>
<text x="82" y="48.9" transform="rotate(-90 82 48.9)">2</text>
<text x="145.8" y="48.9" transform="rotate(-90 145.8 48.9)">2</text>
<text x="158.1" y="48.9" transform="rotate(-90 158.1 48.9)">2</text>
</g>
<g font-size="1.3" fill="#004080">
<text x="89.2" y="15.7">1</text>
<text x="91.8" y="13.6" transform="rotate(-90 91.8 13.6)">PWR1</text>
<text x="94.6" y="12.8" transform="rotate(-90 94.6 12.8)">VIA1</text>
<text x="97.3" y="12.8" transform="rotate(-90 97.3 12.8)">VIA3</text>
<text x="100" y="13.6" transform="rotate(-90 100 13.6)">PWR3</text>
<text x="89.2" y="23.9">4</text>
<text x="89.2" y="21.2">3</text>
<text x="89.2" y="18.4">2</text>
<text x="89.2" y="29.4">6</text>
<text x="89.2" y="26.7">5</text>
<text x="89.2" y="34.9">8</text>
<text x="89.2" y="32.1">7</text>
<text x="89.2" y="40.4">10</text>
<text x="89.2" y="37.6">9</text>
<text x="91.8" y="44.5" transform="rotate(-90 91.8 44.5)">PWR2</text>
<text x="94.6" y="44.5" transform="rotate(-90 94.6 44.5)">VIA2</text>
<text x="97.3" y="44.5" transform="rotate(-90 97.3 44.5)">VIA4</text>
<text x="100" y="44.5" transform="rotate(-90 100 44.5)">PWR4</text>
</g>
<g font-size="1.2">
<text x="40.5" y="5.9">MCU_3V3</text>
<text x="50.1" y="5.9">MCU_3V3</text>
<text x="28.1" y="17.5">Don't used</text>
<text x="45.2" y="13.7" transform="rotate(90 45.2 13.7)">R0402</text>
<text x="50.7" y="13.7" transform="rotate(90 50.7 13.7)">R0402</text>
<text x="28.1" y="20.3">Don't used</text>
<text x="66.6" y="21.7">R0402</text>
<text x="66.6" y="18.9">R0402</text>
<text x="30.9" y="29.9">R0402</text>
<text x="30.9" y="27.2">R0402</text>
<text x="121.8" y="29.6">VIN_12V</text>
<text x="156.8" y="29">12V</text>
<text x="178.3" y="29.2">MCU_3V3</text>
<text x="69.3" y="32.6">R0402</text>
<text x="69.3" y="35.4">R0402</text>
<text x="69.3" y="38.1">R0402</text>
<text x="122.1" y="36.1">12V or 15V</text>
<text x="159.1" y="36.1">12V or 15V</text>
<text x="170.8" y="42.2">R0402</text>
<text x="175.6" y="46.3">169K</text>
<text x="137.7" y="50.2">tp=10~1000us</text>
<text x="151.6" y="48.4">tp=8~20us</text>
<text x="170.8" y="51.8">R0402</text>
<text x="175.6" y="48.4">18K</text>
<text x="109.8" y="138.9">Project Name</text>
<text x="109.8" y="141.6">Description</text>
<text x="152.3" y="143.1">Rev</text>
<text x="109.8" y="144.4">Part NumberUSB Current Limited</text>
<text x="109.8" y="145.8">Date:</text>
<text x="113.8" y="147.2">Monday, July 31, 2023</text>
<text x="137.2" y="145.8">Sheet</text>
<text x="137.2" y="144.5">&lt;Engineer&gt;</text>
<text x="141.3" y="147.2">8</text>
<text x="146.8" y="145.8">of</text>
<text x="152.3" y="147.2">9</text>
</g>
<g font-size="1.2" fill="#000080">
<text x="46.5" y="9.6" transform="rotate(90 46.5 9.6)">R319 4.7K</text>
<text x="52" y="9.6" transform="rotate(90 52 9.6)">R320 4.7K</text>
<text x="72.6" y="10" transform="rotate(90 72.6 10)">TP124</text>
<text x="74.6" y="10" transform="rotate(90 74.6 10)">TP125</text>
<text x="76" y="10" transform="rotate(90 76 10)">TP70</text>
<text x="77.3" y="10" transform="rotate(90 77.3 10)">TP71</text>
<text x="78.8" y="10" transform="rotate(90 78.8 10)">TP126</text>
<text x="80.1" y="10" transform="rotate(90 80.1 10)">TP127</text>
<text x="81.5" y="10" transform="rotate(90 81.5 10)">TP128</text>
<text x="109.9" y="7.4">CON2</text>
<text x="109.9" y="9.1">FX23-20P-0.5SV15</text>
<text x="58.3" y="17.5">R316</text>
<text x="66.6" y="17.5">0</text>
<text x="58.3" y="20.3">R317</text>
<text x="66.6" y="20.3">0</text>
<text x="24.7" y="28.5">R67</text>
<text x="24.7" y="25.7">R66</text>
<text x="30.9" y="28.5">22</text>
<text x="30.9" y="25.7">22</text>
<text x="118" y="27.5">TP66</text>
<text x="61.1" y="31.2">R468</text>
<text x="61.1" y="34">R318</text>
<text x="69.3" y="31.2">0</text>
<text x="69.3" y="34">0</text>
<text x="133.7" y="32.6">F1</text>
<text x="56.1" y="40.5" transform="rotate(90 56.1 40.5)">E25</text>
<text x="60.9" y="40.5" transform="rotate(90 60.9 40.5)">E24</text>
<text x="61.1" y="36.7">R467</text>
<text x="69.3" y="36.7">0</text>
<text x="74" y="39.8" transform="rotate(90 74 39.8)">E5</text>
<text x="76" y="39.8" transform="rotate(90 76 39.8)">E4</text>
<text x="80.1" y="39.8" transform="rotate(90 80.1 39.8)">E23</text>
<text x="81.5" y="39.8" transform="rotate(90 81.5 39.8)">E22</text>
<text x="82.8" y="39.8" transform="rotate(90 82.8 39.8)">E3</text>
<text x="133.7" y="36.7">125V_5A</text>
<text x="170.8" y="40.9">R387</text>
<text x="181.9" y="38.8">D22</text>
<text x="181.9" y="40.5">RB551V-30</text>
<text x="56.1" y="46.7" transform="rotate(90 56.1 46.7)">5V/0.5pFSOD882</text>
<text x="60.9" y="46.7" transform="rotate(90 60.9 46.7)">5V/0.5pFSOD882</text>
<text x="74" y="46" transform="rotate(90 74 46)">5V/0.5pFSOD882</text>
<text x="76" y="46" transform="rotate(90 76 46)">5V/0.5pFSOD882</text>
<text x="80.1" y="46" transform="rotate(90 80.1 46)">5V/0.5pFSOD882</text>
<text x="81.5" y="46" transform="rotate(90 81.5 46)">5V/0.5pFSOD882</text>
<text x="82.8" y="46" transform="rotate(90 82.8 46)">5V/0.5pFSOD882</text>
<text x="118.7" y="45.4">TP129</text>
<text x="137.9" y="45.4">E1</text>
<text x="137.9" y="47.1">24V/400W</text>
<text x="151.6" y="44.3">E2</text>
<text x="151.6" y="45.6">24V/200W</text>
<text x="170.8" y="43.6">100K</text>
<text x="170.8" y="50.5">R388</text>
<text x="170.8" y="53.2">10K</text>
</g>
<g font-size="1.2" fill="#f00">
<text x="75.7" y="17.1">PD_I2C_SDA</text>
<text x="9.1" y="20.8">MCU_I2C3_SCL</text>
<text x="9.1" y="18.1">MCU_I2C3_SDA</text>
<text x="74.4" y="19.9">PD_I2C_SCL</text>
<text x="14.6" y="26.3">USB_D+</text>
<text x="14.6" y="29">USB_D-</text>
<text x="56.5" y="28.5">D-</text>
<text x="70.2" y="25.8">D+</text>
<text x="9.4" y="34.8">MCU_PD_PG</text>
<text x="9.4" y="32.1">USB_CC1</text>
<text x="76.4" y="33.6">PD_PG_3</text>
<text x="76.4" y="31.2">CC1</text>
<text x="124.4" y="33.6">VIN_12V</text>
<text x="146.3" y="34">12V</text>
<text x="9.4" y="37.6">USB_CC2</text>
<text x="76.4" y="36.7">CC2</text>
<text x="187.2" y="46.9">PD_VOLTAGE_ADC</text>
</g>
<g font-size="1.2" fill="#004080">
<text x="101.6" y="15.7">11</text>
<text x="101.6" y="23.9">14</text>
<text x="101.6" y="21.4">13</text>
<text x="101.6" y="18.4">12</text>
<text x="101.6" y="29.2">16</text>
<text x="101.6" y="26.6">15</text>
<text x="101.6" y="34.8">18</text>
<text x="101.6" y="31.9">17</text>
<text x="101.6" y="40.2">20</text>
<text x="101.6" y="37.4">19</text>
</g>
<g font-size="1.2" fill="#c0c0c0">
<text x="132.4" y="38.1">0451005.MRL</text>
<text x="151.6" y="47.1">SOD882</text>
<text x="137.7" y="48.9">SMA/DO-214AC</text>
</g>
<text font-size="1.2" fill="#008000" x="181.7" y="42.2">VF=0.47V / 0.5A</text>
<g font-size="1">
<text x="28.8" y="1">5</text>
<text x="83.7" y="1">4</text>
<text x="138.6" y="1">3</text>
<text x="193.4" y="1">2</text>
<text x="248.3" y="1">1</text>
<text x=".4" y="27.9">D</text>
<text x="276.1" y="27.9">D</text>
<text x=".4" y="79.2">C</text>
<text x="276.1" y="79.2">C</text>
<text x=".4" y="130.7">B</text>
<text x="276.1" y="130.7">B</text>
<text x=".4" y="182.1">A</text>
<text x="276.1" y="182.1">A</text>
<text x="28.8" y="208.1">5</text>
<text x="83.7" y="208.1">4</text>
<text x="138.6" y="208.1">3</text>
<text x="193.4" y="208.1">2</text>
<text x="248.3" y="208.1">1</text>
</g>
</svg>
